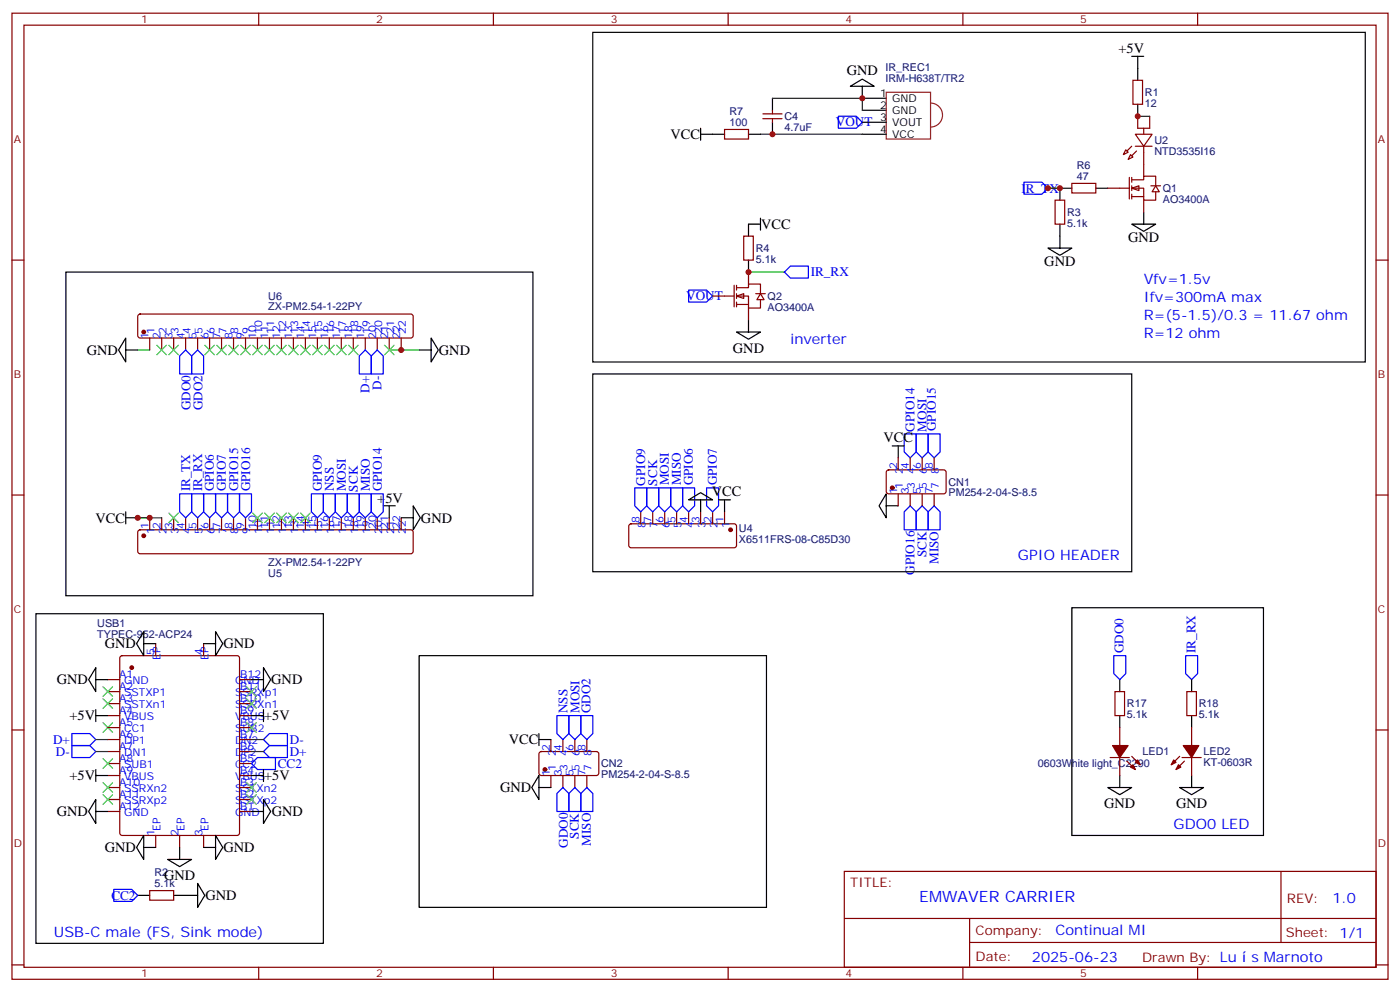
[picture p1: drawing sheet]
<svg xmlns="http://www.w3.org/2000/svg" width="412mm" height="292mm" viewBox="0 0 412 292" stroke-linecap="round" stroke-linejoin="round" font-family="sans-serif">
<g fill="none" stroke="#870000" stroke-width=".35">
<path d="M3.5 3.9h405.4v284.3h-405.4zM7.1 7.4h398.2v277.3h-398.2zM76.2 3.9v3.5M145.3 3.9v3.5M214.5 3.9v3.5M283.6 3.9v3.5M352.8 3.9v3.5M315.7 54h7.1v2.8h-7.1zM3.5 76.6h3.6M219.1 69.5h2.8v7.1h-2.8zM405.3 76.6h3.6M3.5 145.7h3.6"/>
<path d="M405.3 145.7h3.6M35.5 193.2l.5-.2h33.8l.7 .4 .1 51.8-.5 .6-34.1 .1-.7-.5v-51.7zM45.9 189.4v3.6M60 189.4v3.6M3.5 214.8h3.6M31.7 217.7h3.6M31.7 214.1h3.6M31.7 210.6h3.6M31.7 207.1h3.6M31.7 203.6h3.6M31.7 200h3.6M70.6 217.7h3.5"/>
<path d="M70.6 214.1h3.5M70.6 210.6h3.5M70.6 207.1h3.5M70.6 203.6h3.5M70.6 200h3.5M405.3 214.8h3.6M31.7 238.8h3.6M31.7 235.3h3.6M31.7 231.8h3.6M31.7 228.2h3.6M31.7 224.7h3.6M31.7 221.2h3.6"/>
<path d="M70.6 238.8h3.5M70.6 235.3h3.5M70.6 231.8h3.5M70.6 228.2h3.5M70.6 224.7h3.5M70.6 221.2h3.5M45.9 245.9v3.5M52.9 245.9v3.5M60 245.9v3.5M248.7 256.5h156.6v28.2h-156.6zM377.3 256.5v20.9M44.1 262.1h7.1v2.8h-7.1z"/>
<path d="M248.7 270.3h156.5M285.6 277.4h119.6M285.6 270.3v14.1M3.5 284h3.6M76.2 284.7v3.5M145.3 284.7v3.5M214.5 284.7v3.5M283.6 284.7v3.5M352.8 284.7v3.5M405.3 284h3.6"/>
</g>
<g fill="none" stroke="#3c3" stroke-width=".35">
<path d="M30.3 212.7l2.9 2.8M30.3 202.1l2.9 2.9M30.3 205.7l2.9 2.8M33.2 212.7l-2.9 2.8M33.2 202.1l-2.9 2.9M33.2 205.7l-2.9 2.8M72.7 202.1l2.8 2.9M72.7 205.7l2.8 2.8M72.7 212.7l2.8 2.8M75.5 202.1l-2.8 2.9M75.5 205.7l-2.8 2.8M75.5 212.7l-2.8 2.8"/>
<path d="M30.3 233.9l2.9 2.8M30.3 230.4l2.9 2.8M30.3 223.3l2.9 2.8M33.2 233.9l-2.9 2.8M33.2 230.4l-2.9 2.8M33.2 223.3l-2.9 2.8M72.7 230.4l2.8 2.8M72.7 233.9l2.8 2.8M75.5 230.4l-2.8 2.8M75.5 233.9l-2.8 2.8"/>
</g>
<circle cx="38.8" cy="196.5" r=".53" fill="#870000" stroke="#870000" stroke-width=".35"/>
<path d="M202.8 85.4h5.3l1.8 1.7-1.8 1.8h-5.3zM231.1 80.1l1.7-1.8h5.3v3.5h-5.3zM74.1 224.7l1.7-1.7h5.3v3.5h-5.3zM33.5 261.8h5.3l1.8 1.7-1.8 1.8h-5.3z" fill="none" stroke="#00f" stroke-width=".35"/>
<g fill="none" stroke="#000" stroke-width=".35">
<path d="M312.2 55.4h3.5M322.8 55.4h3.5M220.5 76.6v3.5M224 66h-3.5v3.5M224 64.2v3.5M217 97.7h7l-3.5 2.1zM220.5 94.2v3.5M10.6 180.6h84.6v97h-84.6zM28.2 196.5v7.1l-2.1-3.6zM42.3 185.9v7.1l-2.1-3.6zM42.3 189.4h3.6M60 189.4h3.5"/>
<path d="M63.5 185.9l2.1 3.5-2.1 3.6zM77.6 196.5l2.1 3.5-2.1 3.6zM28.2 210.6h3.5M28.2 208.8v3.6M28.2 200h3.5M74.1 210.6h3.5M74.1 200h3.5M77.6 208.8v3.6M28.2 235.3v7.1l-2.1-3.6zM28.2 226.5v3.5M28.2 228.2h3.5M28.2 238.8h3.5"/>
<path d="M74.1 228.2h3.5M74.1 238.8h3.5M77.6 235.3l2.1 3.5-2.1 3.6zM77.6 226.5v3.5M42.3 245.9v7l-2.1-3.5zM42.3 249.4h3.6M49.4 252.9h7l-3.5 2.2zM52.9 249.4v3.5M58.2 260l2.1 3.5-2.1 3.6zM60 249.4h3.5M63.5 245.9l2.1 3.5-2.1 3.5zM40.6 263.5h3.5"/>
<path d="M51.2 263.5h7"/>
</g>
<path d="M220.5 80.1h10.6" fill="none" stroke="#008700" stroke-width=".35"/>
<g fill="#fff" stroke="#870000" stroke-width=".35">
<path d="M217 87.1l2.1-.7v1.4z"/>
<path d="M224 86.4l1.1 1.8h-2.1z"/>
</g>
<path d="M209.9 87.1h6.4M216.3 84v6.3M217 84.7h3.5v-1.1h3.5v2.8M217 87.1h3.5v3.6h3.5v-2.5M217 89.6h3.5M217 84v1.4M217 86.4v1.4M217 88.9v1.4M220.5 80.1v3.5M220.5 90.7v3.5M222.6 86.4h2.8" fill="none" stroke="#870000" stroke-width=".35"/>
<path d="M174.6 9.5h227.6v97h-227.6zM333.4 16.6h3.5M335.1 16.6v3.5M333.4 66h7l-3.5 2.1zM336.9 62.4v3.6" fill="none" stroke="#000" stroke-width=".35"/>
<path d="M301.6 53.6h5.3l1.8 1.8-1.8 1.7h-5.3z" fill="none" stroke="#00f" stroke-width=".35"/>
<g fill="#fff" stroke="#870000" stroke-width=".35">
<path d="M333.4 55.4l2.1-.7v1.4z"/>
<path d="M340.4 54.7l1.1 1.7h-2.1z"/>
</g>
<g fill="none" stroke="#870000" stroke-width=".35">
<path d="M213.4 38.1h7.1v2.8h-7.1zM224.7 34.9h5.7M224.7 33.5h5.7M227.5 32.5v1M227.5 34.9v1.1M333.7 23.6h2.8v7.1h-2.8zM334.4 39.5h5l-2.5 3.5zM335.1 34.2v3.5h3.6v-3.5M336.9 37.7v1.8M310.8 58.9h2.8v7.1h-2.8zM326.3 55.4h6.4M331.6 44.1l.7 .7-1.4 .7z"/>
<path d="M332.7 52.2v6.4M333 45.5l.7 .7-1.4 .7zM333.4 52.9h3.5v-1h3.5v2.8M333.4 55.4h3.5v3.5h3.5v-2.5M333.4 57.9h3.5M333.4 52.2v1.4M333.4 54.7v1.4M333.4 57.1v1.5M334.4 43h5M336.9 43v8.9M336.9 58.9v3.5M339 54.7h2.8"/>
<path d="M40.8 92.6l.5-.2h79.7l.5 .2 .2 .5v5.7l-.2 .5-.5 .2h-79.7l-.5-.3-.2-.4v-5.7zM44.1 99.5v3.5M47.6 99.5v3.5M51.2 99.5v3.5M54.7 99.5v3.5M58.2 99.5v3.5M61.7 99.5v3.5M65.3 99.5v3.5M68.8 99.5v3.5M72.3 99.5v3.5M75.8 99.5v3.5M79.4 99.5v3.5"/>
<path d="M82.9 99.5v3.5M86.4 99.5v3.5M90 99.5v3.5M93.5 99.5v3.5M97 99.5v3.5M100.5 99.5v3.5M104.1 99.5v3.5M107.6 99.5v3.5M111.1 99.5v3.5M114.7 99.5v3.5M118.2 99.5v3.5M261.3 138.5l.5-.2h16.5l.4 .7-.1 5.9-.6 .4h-16.5l-.4-.7v-5.6z"/>
<path d="M264.6 134.8v3.5M268.1 134.8v3.5M271.6 134.8v3.5M275.2 134.8v3.5M40.8 156.1l.5-.2h79.7l.5 .2 .2 .5v5.7l-.2 .5-.5 .2h-79.7l-.5-.3-.2-.4v-5.7zM44.1 152.4v3.5M47.6 152.4v3.5M51.2 152.4v3.5M54.7 152.4v3.5M58.2 152.4v3.5M61.7 152.4v3.5M65.3 152.4v3.5"/>
<path d="M68.8 152.4v3.5M72.3 152.4v3.5M75.8 152.4v3.5M79.4 152.4v3.5M82.9 152.4v3.5M86.4 152.4v3.5M90 152.4v3.5M93.5 152.4v3.5M97 152.4v3.5M100.5 152.4v3.5M104.1 152.4v3.5M107.6 152.4v3.5"/>
<path d="M111.1 152.4v3.5M114.7 152.4v3.5M118.2 152.4v3.5M185.4 154.4l.5-.2h30.4l.5 .2 .2 .5v5.6l-.3 .5-.4 .2h-30.4l-.5-.2-.2-.5v-5.6zM188.7 150.6v3.6M192.3 150.6v3.6M195.8 150.6v3.6M199.3 150.6v3.6M202.8 150.6v3.6M206.4 150.6v3.6M209.9 150.6v3.6M213.4 150.6v3.6"/>
<path d="M264.6 145.3v3.6M268.1 145.3v3.6M271.6 145.3v3.6M275.2 145.3v3.6M162.3 217.7v3.5M165.8 217.7v3.5M169.3 217.7v3.5M172.9 217.7v3.5M328.4 203.6h2.9v7h-2.9zM329.8 214.1v5.3M349.6 203.6h2.8v7h-2.8zM351 214.1v5.3"/>
<path d="M159 221.4l.5-.2h16.5l.4 .7-.1 5.9-.6 .4h-16.5l-.5-.7v-5.6zM162.3 228.2v3.6M165.8 228.2v3.6M169.3 228.2v3.6M172.9 228.2v3.6M327 223h5.7M329.8 223v5.2M332 224l2.4 2.5M333.4 222.6l2.4 2.5M347.5 222.6l-2.5 2.5M348.2 223h5.6M348.9 224l-2.5 2.5"/>
<path d="M351 223v5.2"/>
</g>
<g fill="none" stroke="#00f" stroke-width=".35">
<path d="M246.9 34.2h5.3l1.8 1.8-1.8 1.7h-5.3zM54.7 103l1.7 1.8v5.3h-3.5v-5.3zM58.2 103l1.8 1.8v5.3h-3.6v-5.3zM107.6 103l1.8 1.8v5.3h-3.6v-5.3zM111.1 103l1.8 1.8v5.3h-3.5v-5.3zM266.3 127.7h3.6v5.3l-1.8 1.8-1.8-1.8zM269.9 127.7h3.5v5.3l-1.8 1.8-1.7-1.8zM273.4 127.7h3.5v5.3l-1.7 1.8-1.8-1.8zM52.9 145.3h3.5v5.3l-1.7 1.8-1.8-1.8zM56.4 145.3h3.6v5.3l-1.8 1.8-1.8-1.8zM60 145.3h3.5v5.3l-1.8 1.8-1.7-1.8zM63.5 145.3h3.5v5.3l-1.7 1.8-1.8-1.8z"/>
<path d="M67 145.3h3.6v5.3l-1.8 1.8-1.8-1.8zM70.6 145.3h3.5v5.3l-1.8 1.8-1.7-1.8zM91.7 145.3h3.5v5.3l-1.7 1.8-1.8-1.8zM95.2 145.3h3.6v5.3l-1.8 1.8-1.8-1.8zM98.8 145.3h3.5v5.3l-1.8 1.8-1.7-1.8zM102.3 145.3h3.5v5.3l-1.7 1.8-1.8-1.8zM105.8 145.3h3.6v5.3l-1.8 1.8-1.8-1.8zM109.4 145.3h3.5v5.3l-1.8 1.8-1.7-1.8zM187 143.6h3.5v5.3l-1.8 1.7-1.7-1.7zM190.5 143.6h3.5v5.3l-1.7 1.7-1.8-1.7zM194 143.6h3.6v5.3l-1.8 1.7-1.8-1.7zM197.6 143.6h3.5v5.3l-1.8 1.7-1.7-1.7z"/>
<path d="M201.1 143.6h3.5v5.3l-1.8 1.7-1.7-1.7zM208.1 143.6h3.6v5.3l-1.8 1.7-1.8-1.7zM266.3 150.6l1.8-1.7 1.8 1.7v5.3h-3.6zM271.6 148.9l1.8 1.7v5.3h-3.5v-5.3zM275.2 148.9l1.7 1.7v5.3h-3.5v-5.3zM328.1 193h3.5v5.3l-1.8 1.7-1.7-1.7zM349.2 193h3.6v5.3l-1.8 1.7-1.8-1.7zM21.2 215.9h5.3l1.7 1.8-1.7 1.7h-5.3zM21.2 219.4h5.3l1.7 1.8-1.7 1.8h-5.3zM77.6 217.7l1.8-1.8h5.3v3.5h-5.3zM164 210.6h3.6v5.3l-1.8 1.8-1.8-1.8zM167.6 210.6h3.5v5.3l-1.8 1.8-1.7-1.8z"/>
<path d="M171.1 210.6h3.5v5.3l-1.7 1.8-1.8-1.8zM77.6 221.2l1.8-1.8h5.3v3.6h-5.3zM165.8 231.8l1.8 1.7v5.3h-3.6v-5.3zM169.3 231.8l1.8 1.7v5.3h-3.5v-5.3zM172.9 231.8l1.7 1.7v5.3h-3.5v-5.3z"/>
</g>
<g fill="none" stroke="#000" stroke-width=".35">
<path d="M206.4 37.7v3.6M206.4 39.5h7M220.5 39.5h3.5M227.5 28.9v3.6M227.5 36v3.5M250.5 25.4l3.5-2.1 3.5 2.1zM254 39.5h7.1M254 25.4v3.5h7.1M254 32.5h7.1M254 36h7.1M335.1 20.1v3.5M335.1 30.7v3.5"/>
<path d="M312.2 55.4v3.5M308.7 73h7l-3.5 2.1zM312.2 66v7M19.4 80.1h137.6v95.2h-137.6zM37 99.5v7l-2.1-3.5zM127 99.5l2.1 3.5-2.1 3.5zM37 103h3.6M123.5 103h3.5M174.6 110.1h158.8v58.2h-158.8zM262.8 131.2h3.5M264.6 131.2v3.6M37 152.4h3.6"/>
<path d="M37 150.6v3.6M112.9 148.9h3.5M114.7 148.9v3.5M118.2 152.4h3.5M121.7 148.9l2.1 3.5-2.1 3.5zM202.8 147.1l3.6-2.1 3.5 2.1zM206.4 147.1v3.5M211.7 147.1h3.5M213.4 147.1v3.5M261.1 145.3v7.1l-2.2-3.5zM261.1 148.9h3.5M315.7 178.9h56.5v67h-56.5z"/>
<path d="M123.5 193h102.3v74.1h-102.3zM158.7 217.7h3.6M158.7 215.9v3.5M329.8 200v3.6M329.8 210.6v3.5M351 200v3.6M351 210.6v3.5M158.7 228.2v7.1l-2.1-3.5zM158.7 231.8h3.6M326.3 231.8h7.1l-3.6 2.1zM329.8 228.2v3.6M347.5 231.8h7l-3.5 2.1z"/>
<path d="M351 228.2v3.6"/>
</g>
<g fill="#870000" stroke="#870000" stroke-width=".35">
<path d="M347.1 225.1l.7 .7-1.4 .7z"/>
<path d="M345.7 223.7l.7 .7-1.4 .7z"/>
<path d="M348.5 219.4h4.6l-2.1 3.6z"/>
<path d="M333 225.8l.7-.7 .7 1.4z"/>
<path d="M334.4 224.4l.7-.7 .7 1.4z"/>
<path d="M327.7 219.4h4.6l-2.5 3.6z"/>
<path d="M333.4 43l-1.4 1.4z"/>
<path d="M333.4 45.9l1.4-1.5z"/>
<circle cx="215.2" cy="155.9" r=".53"/>
<circle cx="262.8" cy="143.6" r=".53"/>
<circle cx="42.3" cy="157.7" r=".53"/>
<circle cx="42.3" cy="97.7" r=".53"/>
<circle cx="160.5" cy="226.5" r=".53"/>
</g>
<path d="M224 39.5h30M227.5 28.9h26.5v3.6M335.1 34.2h3.6M308.7 55.4h3.5M40.6 103h3.5M114.7 103h8.8M40.6 152.4h7M28.2 217.7h3.5M74.1 217.7h3.5M28.2 221.2h3.5M74.1 221.2h3.5" fill="none" stroke="#008700" stroke-width=".35"/>
<g fill="none" stroke="#3c3" stroke-width=".35">
<path d="M46.2 101.6l2.8 2.8M49 101.6l-2.8 2.8M49.7 101.6l2.9 2.8M52.6 101.6l-2.9 2.8M60.3 101.6l2.8 2.8M63.1 101.6l-2.8 2.8M63.9 101.6l2.8 2.8M66.7 101.6l-2.8 2.8M67.4 101.6l2.8 2.8M70.2 101.6l-2.8 2.8M70.9 101.6l2.8 2.8M73.7 101.6l-2.8 2.8"/>
<path d="M74.4 101.6l2.9 2.8M77.3 101.6l-2.9 2.8M78 101.6l2.8 2.8M80.8 101.6l-2.8 2.8M81.5 101.6l2.8 2.8M84.3 101.6l-2.8 2.8M85 101.6l2.8 2.8M87.8 101.6l-2.8 2.8M88.5 101.6l2.9 2.8M91.4 101.6l-2.9 2.8M92.1 101.6l2.8 2.8M94.9 101.6l-2.8 2.8"/>
<path d="M95.6 101.6l2.8 2.8M98.4 101.6l-2.8 2.8M99.1 101.6l2.9 2.8M102 101.6l-2.9 2.8M102.7 101.6l2.8 2.8M105.5 101.6l-2.8 2.8M113.2 101.6l2.9 2.8M116.1 101.6l-2.9 2.8M49.7 151l2.9 2.8M52.6 151l-2.9 2.8M74.4 151l2.9 2.8M77.3 151l-2.9 2.8"/>
<path d="M78 151l2.8 2.8M80.8 151l-2.8 2.8M81.5 151l2.8 2.8M84.3 151l-2.8 2.8M85 151l2.8 2.8M87.8 151l-2.8 2.8M88.5 151l2.9 2.8M91.4 151l-2.9 2.8"/>
</g>
<path d="M261.1 27.2h13v13.7h-13zM274.1 30.3a3.5 3.5 0 0 1 3.5 3.6 3.5 3.5 0 0 1-3.5 3.5" fill="none" stroke="#8c2424" stroke-width=".35"/>
<g fill="#c00">
<circle cx="220.5" cy="80.1" r=".88"/>
<circle cx="44.1" cy="152.4" r=".88"/>
<circle cx="40.6" cy="152.4" r=".88"/>
<circle cx="118.2" cy="103" r=".88"/>
<circle cx="227.5" cy="39.5" r=".88"/>
<circle cx="254" cy="28.9" r=".88"/>
<circle cx="335.1" cy="34.2" r=".88"/>
<circle cx="312.2" cy="55.4" r=".88"/>
<circle cx="308.7" cy="55.4" r=".88"/>
</g>
<text font-size="4.6" fill="#00f" x="270.8" y="265.5">EMWAVER CARRIER</text>
<g font-size="4.2">
<text x="329.5" y="15.6">+5V</text>
<text x="249.4" y="22">GND</text>
<text x="197.5" y="41">VCC</text>
<text x="224.2" y="67.4">VCC</text>
<text x="332.3" y="71.3">GND</text>
<text x="307.6" y="78.3">GND</text>
<text x="25.6" y="104.5">GND</text>
<text x="129.3" y="104.5">GND</text>
<text x="215.9" y="103.7">GND</text>
<text x="260.2" y="130.1">VCC</text>
<text x="111.1" y="148.2">+5V</text>
<text x="209.6" y="146">VCC</text>
<text x="28.2" y="153.8">VCC</text>
<text x="124" y="153.9">GND</text>
<text x="30.9" y="190.9">GND</text>
<text x="65.8" y="190.9">GND</text>
<text x="16.8" y="201.4">GND</text>
<text x="79.9" y="201.4">GND</text>
<text x="20.5" y="212">+5V</text>
<text x="77.8" y="212">+5V</text>
<text x="149.9" y="219.1">VCC</text>
<text x="20.5" y="229.7">+5V</text>
<text x="77.8" y="229.7">+5V</text>
<text x="147.3" y="233.2">GND</text>
<text x="325.3" y="237.8">GND</text>
<text x="346.4" y="237.8">GND</text>
<text x="16.8" y="240.2">GND</text>
<text x="80.1" y="240.2">GND</text>
<text x="30.9" y="250.8">GND</text>
<text x="65.8" y="250.8">GND</text>
<text x="48.3" y="259">GND</text>
<text x="60.5" y="265">GND</text>
</g>
<g font-size="4.2" fill="#00f">
<text x="336.9" y="83.6">Vfv=1.5v</text>
<text x="336.9" y="88.9">Ifv=300mA max</text>
<text x="336.9" y="94.2">R=(5-1.5)/0.3 = 11.67 ohm</text>
<text x="232.8" y="101.2">inverter</text>
<text x="336.9" y="99.5">R=12 ohm</text>
<text x="299.9" y="164.7">GPIO HEADER</text>
<text x="345.7" y="244.1">GDO0 LED</text>
<text x="392.5" y="265.7">1.0</text>
<text x="15.9" y="275.9">USB-C male (FS, Sink mode)</text>
<text x="310.9" y="275.3">Continual MI</text>
<text x="304" y="283.1">2025-06-23</text>
<text x="368.6" y="283">s Marnoto</text>
</g>
<g font-size="3.9" fill="#00f">
<text x="246.2" y="37.2">VOUT</text>
<text x="300.9" y="56.7">IR_TX</text>
<text x="238.8" y="81.2">IR_RX</text>
<text x="202.1" y="88.4">VOUT</text>
<text x="108.9" y="115.6" transform="rotate(-90 108.9 115.6)">D+</text>
<text x="112.4" y="114.7" transform="rotate(-90 112.4 114.7)">D-</text>
<text x="56.1" y="120.8" transform="rotate(-90 56.1 120.8)">GDO0</text>
<text x="59.6" y="120.8" transform="rotate(-90 59.6 120.8)">GDO2</text>
<text x="269.4" y="127" transform="rotate(-90 269.4 127)">GPIO14</text>
<text x="272.9" y="127" transform="rotate(-90 272.9 127)">MOSI</text>
<text x="275.7" y="126.9" transform="rotate(-90 275.7 126.9)">GPIO15</text>
<text x="190" y="142.9" transform="rotate(-90 190 142.9)">GPIO9</text>
<text x="193.5" y="142.9" transform="rotate(-90 193.5 142.9)">SCK</text>
<text x="197.1" y="142.9" transform="rotate(-90 197.1 142.9)">MOSI</text>
<text x="200.6" y="142.9" transform="rotate(-90 200.6 142.9)">MISO</text>
<text x="204.1" y="142.9" transform="rotate(-90 204.1 142.9)">GPIO6</text>
<text x="211.1" y="142.9" transform="rotate(-90 211.1 142.9)">GPIO7</text>
<text x="56" y="144.6" transform="rotate(-90 56 144.6)">IR_TX</text>
<text x="59.5" y="144.6" transform="rotate(-90 59.5 144.6)">IR_RX</text>
<text x="63" y="144.6" transform="rotate(-90 63 144.6)">GPIO6</text>
<text x="66.5" y="144.6" transform="rotate(-90 66.5 144.6)">GPIO7</text>
<text x="70.1" y="144.6" transform="rotate(-90 70.1 144.6)">GPIO15</text>
<text x="73.7" y="144.6" transform="rotate(-90 73.7 144.6)">GPIO16</text>
<text x="94.8" y="144.6" transform="rotate(-90 94.8 144.6)">GPIO9</text>
<text x="98.4" y="144.6" transform="rotate(-90 98.4 144.6)">NSS</text>
<text x="101.9" y="144.6" transform="rotate(-90 101.9 144.6)">MOSI</text>
<text x="105.4" y="144.7" transform="rotate(-90 105.4 144.7)">SCK</text>
<text x="108.9" y="144.6" transform="rotate(-90 108.9 144.6)">MISO</text>
<text x="112.5" y="144.6" transform="rotate(-90 112.5 144.6)">GPIO14</text>
<text x="273" y="164" transform="rotate(-90 273 164)">SCK</text>
<text x="276.5" y="166" transform="rotate(-90 276.5 166)">MISO</text>
<text x="269.4" y="169.2" transform="rotate(-90 269.4 169.2)">GPIO16</text>
<text x="331" y="192.3" transform="rotate(-90 331 192.3)">GDO0</text>
<text x="352.1" y="192.3" transform="rotate(-90 352.1 192.3)">IR_RX</text>
<text x="167.1" y="209.9" transform="rotate(-90 167.1 209.9)">NSS</text>
<text x="170.7" y="209.9" transform="rotate(-90 170.7 209.9)">MOSI</text>
<text x="173.9" y="209.9" transform="rotate(-90 173.9 209.9)">GDO2</text>
<text x="15.6" y="218.9">D+</text>
<text x="85.4" y="218.9">D-</text>
<text x="16.5" y="222.5">D-</text>
<text x="81.8" y="226">CC2</text>
<text x="85.4" y="222.5">D+</text>
<text x="167.2" y="249.6" transform="rotate(-90 167.2 249.6)">GDO0</text>
<text x="170.5" y="246.9" transform="rotate(-90 170.5 246.9)">SCK</text>
<text x="174" y="248.9" transform="rotate(-90 174 248.9)">MISO</text>
<text x="32.8" y="264.8">CC2</text>
</g>
<g font-size="3.9" fill="#800">
<text x="250.5" y="261.1">TITLE:</text>
<text x="379.1" y="265.7">REV:</text>
<text x="287.4" y="275.3">Company:</text>
<text x="378.7" y="275.9">Sheet: 1/1</text>
<text x="287.4" y="282.9">Date:</text>
<text x="336.4" y="283">Drawn By: Lu</text>
</g>
<g font-size="3.2" fill="#800">
<text x="41.6" y="6.9">1</text>
<text x="110.8" y="6.9">2</text>
<text x="179.9" y="6.9">3</text>
<text x="249.1" y="6.9">4</text>
<text x="318.2" y="6.9">5</text>
<text x="4.1" y="42">A</text>
<text x="405.9" y="42">A</text>
<text x="4.1" y="111.1">B</text>
<text x="405.9" y="111.1">B</text>
<text x="4.1" y="180.3">C</text>
<text x="405.9" y="180.3">C</text>
<text x="4.1" y="249.4">D</text>
<text x="405.9" y="249.4">D</text>
<text x="41.6" y="287.7">1</text>
<text x="110.8" y="287.7">2</text>
<text x="179.9" y="287.7">3</text>
<text x="249.1" y="287.7">4</text>
<text x="318.2" y="287.7">5</text>
</g>
<g font-size="3.2" fill="#000080">
<text x="260.8" y="20.9">IR_REC1</text>
<text x="260.8" y="24.2">IRM-H638T/TR2</text>
<text x="337.3" y="28.3">R1</text>
<text x="214.9" y="33.8">R7</text>
<text x="231.1" y="35.4">C4</text>
<text x="337.3" y="31.5">12</text>
<text x="214.9" y="37">100</text>
<text x="231.1" y="38.5">4.7uF</text>
<text x="340.1" y="45.6">NTD3535I16</text>
<text x="340.1" y="42.4">U2</text>
<text x="317.2" y="52.9">47</text>
<text x="317.2" y="49.7">R6</text>
<text x="342.5" y="59.7">AO3400A</text>
<text x="342.5" y="56.5">Q1</text>
<text x="314.3" y="63.6">R3</text>
<text x="314.3" y="66.7">5.1k</text>
<text x="222.6" y="77.3">5.1k</text>
<text x="222.6" y="74.2">R4</text>
<text x="79" y="88.2">U6</text>
<text x="226.1" y="88.3">Q2</text>
<text x="79" y="91.4">ZX-PM2.54-1-22PY</text>
<text x="226.1" y="91.5">AO3400A</text>
<text x="279.4" y="142.9">CN1</text>
<text x="279.4" y="146.1">PM254-2-04-S-8.5</text>
<text x="217.7" y="159.9">X6511FRS-08-C85D30</text>
<text x="217.7" y="156.7">U4</text>
<text x="79" y="166.5">ZX-PM2.54-1-22PY</text>
<text x="79" y="169.8">U5</text>
<text x="28.7" y="184.5">USB1</text>
<text x="28.7" y="187.7">TYPEC-952-ACP24</text>
<text x="332" y="208.2">R17</text>
<text x="353.1" y="208.2">R18</text>
<text x="332" y="211.4">5.1k</text>
<text x="353.1" y="211.4">5.1k</text>
<text x="177.1" y="225.8">CN2</text>
<text x="305.7" y="225.9">0603White light_C2290</text>
<text x="336.5" y="222.3">LED1</text>
<text x="354.5" y="225.5">KT-0603R</text>
<text x="354.5" y="222.3">LED2</text>
<text x="177.1" y="229">PM254-2-04-S-8.5</text>
<text x="45.5" y="257.8">R2</text>
<text x="45.5" y="261.1">5.1k</text>
</g>
<g font-size="3.2">
<text x="259.3" y="28.6">1</text>
<text x="262.8" y="30">GND</text>
<text x="259.3" y="32.1">2</text>
<text x="259.3" y="35.6">3</text>
<text x="262.8" y="33.5">GND</text>
<text x="259.3" y="39.2">4</text>
<text x="262.8" y="37">VOUT</text>
<text x="262.8" y="40.6">VCC</text>
</g>
<g font-size="3.2" fill="#00f">
<text x="43.7" y="99.7" transform="rotate(-90 43.7 99.7)">1</text>
<text x="45.5" y="98.2" transform="rotate(-90 45.5 98.2)">1</text>
<text x="47.3" y="99.7" transform="rotate(-90 47.3 99.7)">2</text>
<text x="49" y="98.2" transform="rotate(-90 49 98.2)">2</text>
<text x="50.8" y="99.7" transform="rotate(-90 50.8 99.7)">3</text>
<text x="52.6" y="98.2" transform="rotate(-90 52.6 98.2)">3</text>
<text x="54.3" y="99.7" transform="rotate(-90 54.3 99.7)">4</text>
<text x="56.1" y="98.2" transform="rotate(-90 56.1 98.2)">4</text>
<text x="57.9" y="99.7" transform="rotate(-90 57.9 99.7)">5</text>
<text x="59.6" y="98.2" transform="rotate(-90 59.6 98.2)">5</text>
<text x="61.4" y="99.7" transform="rotate(-90 61.4 99.7)">6</text>
<text x="63.1" y="98.2" transform="rotate(-90 63.1 98.2)">6</text>
<text x="64.9" y="99.7" transform="rotate(-90 64.9 99.7)">7</text>
<text x="66.7" y="98.2" transform="rotate(-90 66.7 98.2)">7</text>
<text x="68.4" y="99.7" transform="rotate(-90 68.4 99.7)">8</text>
<text x="70.2" y="98.2" transform="rotate(-90 70.2 98.2)">8</text>
<text x="72" y="99.7" transform="rotate(-90 72 99.7)">9</text>
<text x="73.7" y="98.2" transform="rotate(-90 73.7 98.2)">9</text>
<text x="75.5" y="99.7" transform="rotate(-90 75.5 99.7)">10</text>
<text x="77.3" y="98.2" transform="rotate(-90 77.3 98.2)">10</text>
<text x="79" y="99.7" transform="rotate(-90 79 99.7)">11</text>
<text x="80.8" y="98.2" transform="rotate(-90 80.8 98.2)">11</text>
<text x="82.5" y="99.7" transform="rotate(-90 82.5 99.7)">12</text>
<text x="84.3" y="98.2" transform="rotate(-90 84.3 98.2)">12</text>
<text x="86.1" y="99.7" transform="rotate(-90 86.1 99.7)">13</text>
<text x="87.8" y="98.2" transform="rotate(-90 87.8 98.2)">13</text>
<text x="89.6" y="99.7" transform="rotate(-90 89.6 99.7)">14</text>
<text x="91.4" y="98.2" transform="rotate(-90 91.4 98.2)">14</text>
<text x="93.1" y="99.7" transform="rotate(-90 93.1 99.7)">15</text>
<text x="94.9" y="98.2" transform="rotate(-90 94.9 98.2)">15</text>
<text x="96.7" y="99.7" transform="rotate(-90 96.7 99.7)">16</text>
<text x="98.4" y="98.2" transform="rotate(-90 98.4 98.2)">16</text>
<text x="100.2" y="99.7" transform="rotate(-90 100.2 99.7)">17</text>
<text x="102" y="98.2" transform="rotate(-90 102 98.2)">17</text>
<text x="103.7" y="99.7" transform="rotate(-90 103.7 99.7)">18</text>
<text x="105.5" y="98.2" transform="rotate(-90 105.5 98.2)">18</text>
<text x="107.2" y="99.7" transform="rotate(-90 107.2 99.7)">19</text>
<text x="109" y="98.2" transform="rotate(-90 109 98.2)">19</text>
<text x="110.8" y="99.7" transform="rotate(-90 110.8 99.7)">20</text>
<text x="112.5" y="98.2" transform="rotate(-90 112.5 98.2)">20</text>
<text x="114.3" y="99.7" transform="rotate(-90 114.3 99.7)">21</text>
<text x="116.1" y="98.2" transform="rotate(-90 116.1 98.2)">21</text>
<text x="117.8" y="99.7" transform="rotate(-90 117.8 99.7)">22</text>
<text x="119.6" y="98.2" transform="rotate(-90 119.6 98.2)">22</text>
<text x="264.2" y="138.1" transform="rotate(-90 264.2 138.1)">2</text>
<text x="266" y="139.6" transform="rotate(-90 266 139.6)">2</text>
<text x="267.8" y="138.1" transform="rotate(-90 267.8 138.1)">4</text>
<text x="269.5" y="139.6" transform="rotate(-90 269.5 139.6)">4</text>
<text x="271.3" y="138.1" transform="rotate(-90 271.3 138.1)">6</text>
<text x="273" y="139.6" transform="rotate(-90 273 139.6)">6</text>
<text x="274.8" y="138.1" transform="rotate(-90 274.8 138.1)">8</text>
<text x="276.6" y="139.6" transform="rotate(-90 276.6 139.6)">8</text>
<text x="264.2" y="145.5" transform="rotate(-90 264.2 145.5)">1</text>
<text x="266" y="144" transform="rotate(-90 266 144)">1</text>
<text x="267.8" y="145.5" transform="rotate(-90 267.8 145.5)">3</text>
<text x="269.5" y="144" transform="rotate(-90 269.5 144)">3</text>
<text x="271.3" y="145.5" transform="rotate(-90 271.3 145.5)">5</text>
<text x="273" y="144" transform="rotate(-90 273 144)">5</text>
<text x="274.8" y="145.5" transform="rotate(-90 274.8 145.5)">7</text>
<text x="276.6" y="144" transform="rotate(-90 276.6 144)">7</text>
<text x="43.7" y="155.8" transform="rotate(-90 43.7 155.8)">1</text>
<text x="47.3" y="155.8" transform="rotate(-90 47.3 155.8)">2</text>
<text x="50.8" y="155.8" transform="rotate(-90 50.8 155.8)">3</text>
<text x="54.3" y="155.8" transform="rotate(-90 54.3 155.8)">4</text>
<text x="57.9" y="155.8" transform="rotate(-90 57.9 155.8)">5</text>
<text x="61.4" y="155.8" transform="rotate(-90 61.4 155.8)">6</text>
<text x="64.9" y="155.8" transform="rotate(-90 64.9 155.8)">7</text>
<text x="68.4" y="155.8" transform="rotate(-90 68.4 155.8)">8</text>
<text x="72" y="155.8" transform="rotate(-90 72 155.8)">9</text>
<text x="75.5" y="155.8" transform="rotate(-90 75.5 155.8)">10</text>
<text x="79" y="155.8" transform="rotate(-90 79 155.8)">11</text>
<text x="82.5" y="155.8" transform="rotate(-90 82.5 155.8)">12</text>
<text x="86.1" y="155.8" transform="rotate(-90 86.1 155.8)">13</text>
<text x="89.6" y="155.8" transform="rotate(-90 89.6 155.8)">14</text>
<text x="93.1" y="155.8" transform="rotate(-90 93.1 155.8)">15</text>
<text x="96.7" y="155.8" transform="rotate(-90 96.7 155.8)">16</text>
<text x="100.2" y="155.8" transform="rotate(-90 100.2 155.8)">17</text>
<text x="103.7" y="155.8" transform="rotate(-90 103.7 155.8)">18</text>
<text x="107.2" y="155.8" transform="rotate(-90 107.2 155.8)">19</text>
<text x="110.8" y="155.8" transform="rotate(-90 110.8 155.8)">20</text>
<text x="114.3" y="155.8" transform="rotate(-90 114.3 155.8)">21</text>
<text x="117.8" y="155.8" transform="rotate(-90 117.8 155.8)">22</text>
<text x="188.4" y="154" transform="rotate(-90 188.4 154)">8</text>
<text x="190.1" y="155.5" transform="rotate(-90 190.1 155.5)">8</text>
<text x="191.9" y="154" transform="rotate(-90 191.9 154)">7</text>
<text x="193.7" y="155.5" transform="rotate(-90 193.7 155.5)">7</text>
<text x="195.4" y="154" transform="rotate(-90 195.4 154)">6</text>
<text x="197.2" y="155.5" transform="rotate(-90 197.2 155.5)">6</text>
<text x="199" y="154" transform="rotate(-90 199 154)">5</text>
<text x="200.7" y="155.5" transform="rotate(-90 200.7 155.5)">5</text>
<text x="202.5" y="154" transform="rotate(-90 202.5 154)">4</text>
<text x="204.3" y="155.5" transform="rotate(-90 204.3 155.5)">4</text>
<text x="206" y="154" transform="rotate(-90 206 154)">3</text>
<text x="207.8" y="155.5" transform="rotate(-90 207.8 155.5)">3</text>
<text x="209.5" y="154" transform="rotate(-90 209.5 154)">2</text>
<text x="211.3" y="155.5" transform="rotate(-90 211.3 155.5)">2</text>
<text x="213.1" y="154" transform="rotate(-90 213.1 154)">1</text>
<text x="214.8" y="155.5" transform="rotate(-90 214.8 155.5)">1</text>
<text x="45.5" y="157.2" transform="rotate(-90 45.5 157.2)">1</text>
<text x="49" y="157.2" transform="rotate(-90 49 157.2)">2</text>
<text x="52.6" y="157.2" transform="rotate(-90 52.6 157.2)">3</text>
<text x="56.1" y="157.2" transform="rotate(-90 56.1 157.2)">4</text>
<text x="59.6" y="157.2" transform="rotate(-90 59.6 157.2)">5</text>
<text x="63.1" y="157.2" transform="rotate(-90 63.1 157.2)">6</text>
<text x="66.7" y="157.2" transform="rotate(-90 66.7 157.2)">7</text>
<text x="70.2" y="157.2" transform="rotate(-90 70.2 157.2)">8</text>
<text x="73.7" y="157.2" transform="rotate(-90 73.7 157.2)">9</text>
<text x="77.3" y="157.2" transform="rotate(-90 77.3 157.2)">10</text>
<text x="80.8" y="157.2" transform="rotate(-90 80.8 157.2)">11</text>
<text x="84.3" y="157.2" transform="rotate(-90 84.3 157.2)">12</text>
<text x="87.8" y="157.2" transform="rotate(-90 87.8 157.2)">13</text>
<text x="91.4" y="157.2" transform="rotate(-90 91.4 157.2)">14</text>
<text x="94.9" y="157.2" transform="rotate(-90 94.9 157.2)">15</text>
<text x="98.4" y="157.2" transform="rotate(-90 98.4 157.2)">16</text>
<text x="102" y="157.2" transform="rotate(-90 102 157.2)">17</text>
<text x="105.5" y="157.2" transform="rotate(-90 105.5 157.2)">18</text>
<text x="109" y="157.2" transform="rotate(-90 109 157.2)">19</text>
<text x="112.5" y="157.2" transform="rotate(-90 112.5 157.2)">20</text>
<text x="116.1" y="157.2" transform="rotate(-90 116.1 157.2)">21</text>
<text x="119.6" y="157.2" transform="rotate(-90 119.6 157.2)">22</text>
<text x="45.5" y="192.8" transform="rotate(-90 45.5 192.8)">5</text>
<text x="47.3" y="194.3" transform="rotate(-90 47.3 194.3)">EP</text>
<text x="59.6" y="192.8" transform="rotate(-90 59.6 192.8)">4</text>
<text x="61.4" y="194.3" transform="rotate(-90 61.4 194.3)">EP</text>
<text x="35.1" y="203.2">A2</text>
<text x="35.1" y="199.7">A1</text>
<text x="36.6" y="201.4">GND</text>
<text x="69.3" y="201.4">GND</text>
<text x="70.7" y="199.7">B12</text>
<text x="70.7" y="203.2">B11</text>
<text x="35.1" y="206.7">A3</text>
<text x="36.6" y="208.5">SSTXn1</text>
<text x="36.6" y="205">SSTXP1</text>
<text x="69.3" y="205">SSRXp1</text>
<text x="69.3" y="208.5">SSRXn1</text>
<text x="70.7" y="206.7">B10</text>
<text x="35.1" y="213.8">A5</text>
<text x="35.1" y="210.3">A4</text>
<text x="36.6" y="215.5">CC1</text>
<text x="36.6" y="212">VBUS</text>
<text x="69.3" y="212">VBUS</text>
<text x="69.3" y="215.5">SUB2</text>
<text x="70.7" y="210.3">B9</text>
<text x="70.7" y="213.8">B8</text>
<text x="35.1" y="220.8">A7</text>
<text x="35.1" y="217.3">A6</text>
<text x="36.6" y="219.1">DP1</text>
<text x="69.3" y="219.1">DN2</text>
<text x="70.7" y="217.3">B7</text>
<text x="70.7" y="220.8">B6</text>
<text x="161.9" y="221" transform="rotate(-90 161.9 221)">2</text>
<text x="165.5" y="221" transform="rotate(-90 165.5 221)">4</text>
<text x="169" y="221" transform="rotate(-90 169 221)">6</text>
<text x="172.5" y="221" transform="rotate(-90 172.5 221)">8</text>
<text x="35.1" y="227.9">A9</text>
<text x="35.1" y="224.4">A8</text>
<text x="36.6" y="226.1">SUB1</text>
<text x="36.6" y="222.6">DN1</text>
<text x="69.3" y="222.6">DP2</text>
<text x="69.3" y="226.1">CC2</text>
<text x="70.7" y="224.4">B5</text>
<text x="70.7" y="227.9">B4</text>
<text x="163.7" y="226.9" transform="rotate(-90 163.7 226.9)">1</text>
<text x="163.7" y="222.5" transform="rotate(-90 163.7 222.5)">2</text>
<text x="167.2" y="226.9" transform="rotate(-90 167.2 226.9)">3</text>
<text x="167.2" y="222.5" transform="rotate(-90 167.2 222.5)">4</text>
<text x="170.7" y="226.9" transform="rotate(-90 170.7 226.9)">5</text>
<text x="170.7" y="222.5" transform="rotate(-90 170.7 222.5)">6</text>
<text x="174.3" y="226.9" transform="rotate(-90 174.3 226.9)">7</text>
<text x="174.3" y="222.5" transform="rotate(-90 174.3 222.5)">8</text>
<text x="35.1" y="231.4">A10</text>
<text x="36.6" y="233.2">SSRXn2</text>
<text x="36.6" y="229.7">VBUS</text>
<text x="69.3" y="229.7">VBUS</text>
<text x="69.3" y="233.2">SSTXn2</text>
<text x="70.7" y="231.4">B3</text>
<text x="161.9" y="228.4" transform="rotate(-90 161.9 228.4)">1</text>
<text x="165.5" y="228.4" transform="rotate(-90 165.5 228.4)">3</text>
<text x="169" y="228.4" transform="rotate(-90 169 228.4)">5</text>
<text x="172.5" y="228.4" transform="rotate(-90 172.5 228.4)">7</text>
<text x="35.1" y="238.5">A12</text>
<text x="35.1" y="234.9">A11</text>
<text x="36.6" y="236.7">SSRXp2</text>
<text x="69.3" y="236.7">SSTXp2</text>
<text x="70.7" y="234.9">B2</text>
<text x="70.7" y="238.5">B1</text>
<text x="36.6" y="240.2">GND</text>
<text x="47.3" y="244.6" transform="rotate(-90 47.3 244.6)">EP</text>
<text x="54.3" y="244.6" transform="rotate(-90 54.3 244.6)">EP</text>
<text x="61.4" y="244.6" transform="rotate(-90 61.4 244.6)">EP</text>
<text x="69.3" y="240.2">GND</text>
<text x="45.5" y="246.1" transform="rotate(-90 45.5 246.1)">1</text>
<text x="52.6" y="246.1" transform="rotate(-90 52.6 246.1)">2</text>
<text x="59.6" y="246.1" transform="rotate(-90 59.6 246.1)">3</text>
</g>
</svg>
